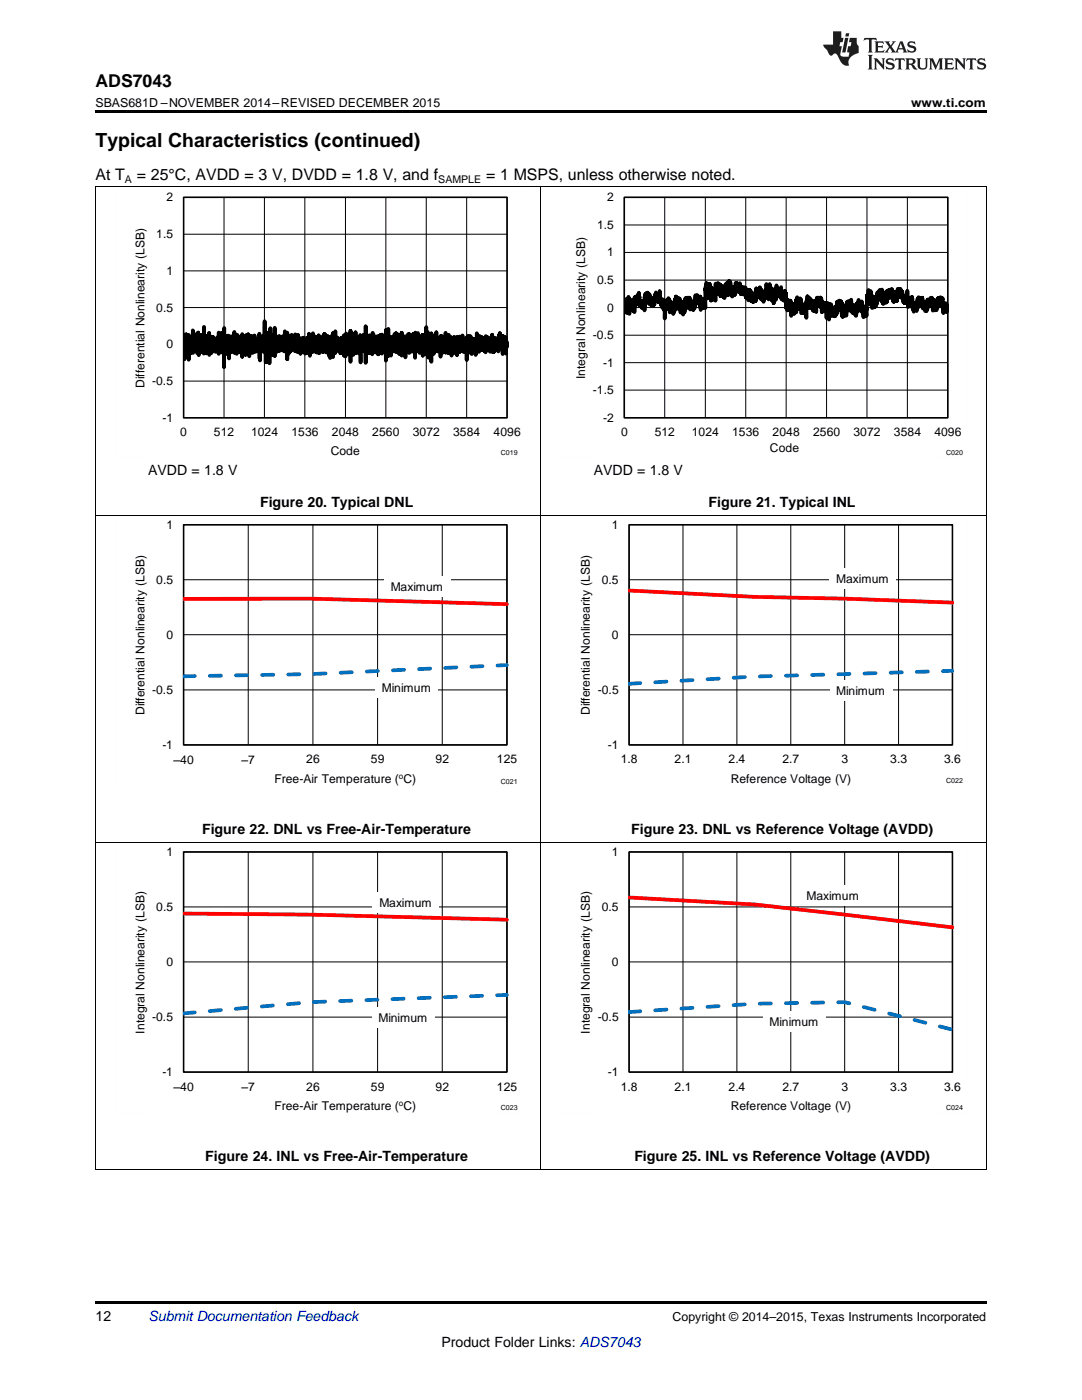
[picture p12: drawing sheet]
<svg xmlns="http://www.w3.org/2000/svg" width="216mm" height="279mm" viewBox="0 0 216 279" stroke-linecap="round" stroke-linejoin="round" font-family="sans-serif">
<path d="M19 233.5h.2zM196.7 233.5h.1zM19 259.7h177.8v.5h-177.8z" fill="#000"/>
<path d="M19.1 168.2v65.3M36.6 170h64.6v44h-64.6zM49.5 170v44M62.4 170v44M75.3 170v44M88.2 170v44M107.9 168.2v65.3M196.8 168.2v65.3M36.6 192h64.6M36.6 181h64.6M36.6 203h64.6M19 233.5h177.8" fill="none" stroke="#000" stroke-width=".2"/>
<path d="M36.6 170h64.6v44h-64.6z" fill="none" stroke="#000" stroke-width=".31"/>
<path d="M36.6 182.3l25.4 .2 39.2 1" fill="none" stroke="#f00" stroke-width=".75"/>
<path d="M36.6 202.2l25.4-2.2 39.2-1.4" fill="none" stroke="#0070c0" stroke-width=".75" stroke-dasharray="2.2 3"/>
<path d="M22.9 168.9v53.2M35.3 169h68.8M104.1 169v46.1M22.9 222.1h6.3M97.8 222.1h6.3" fill="none" stroke="#fefefe" stroke-width=".2" stroke-dasharray=".4 .1" stroke-linecap="butt"/>
<g fill="#fff">
<path d="M74.4 178.1h13.2v4.1h-13.2z" fill-rule="evenodd"/>
<path d="M74.3 201h12.4v4.1h-12.4z" fill-rule="evenodd"/>
</g>
<path d="M125.5 170h64.6v44h-64.6zM136.3 170v44M147 170v44M157.8 170v44M168.5 170v44M179.3 170v44M125.5 192h64.6M125.5 181h64.6M125.5 203h64.6" fill="none" stroke="#000" stroke-width=".2"/>
<path d="M125.5 170h64.6v44h-64.6z" fill="none" stroke="#000" stroke-width=".31"/>
<path d="M125.5 179.1l25.1 1.4 39.5 4.6" fill="none" stroke="#f00" stroke-width=".75"/>
<path d="M125.5 202l25.1-1.7 17.9-.3 21.6 5.5" fill="none" stroke="#0070c0" stroke-width=".75" stroke-dasharray="2.2 3"/>
<path d="M111.8 168.9v53.2M124.2 169h68.8M193 169v46.1M111.8 222.1h6.3M186.7 222.1h6.3" fill="none" stroke="#fefefe" stroke-width=".2" stroke-dasharray=".4 .1" stroke-linecap="butt"/>
<g fill="#fff">
<path d="M159.7 176.7h13.1v4.1h-13.1z" fill-rule="evenodd"/>
<path d="M152.3 201.7h12.5v4.1h-12.5z" fill-rule="evenodd"/>
</g>
<path d="M19.1 102.9v65.3M36.6 104.7h64.6v44h-64.6zM36.6 115.7h64.6M49.5 104.7v44M62.4 104.7v44M75.3 104.7v44M88.2 104.7v44M107.9 102.9v65.3M196.8 102.9v65.3M36.6 137.7h64.6M36.6 126.7h64.6M19 168.2h177.8" fill="none" stroke="#000" stroke-width=".2"/>
<path d="M36.6 104.7h64.6v44h-64.6z" fill="none" stroke="#000" stroke-width=".31"/>
<path d="M36.6 119.5h25.4l39.2 1.1" fill="none" stroke="#f00" stroke-width=".75"/>
<path d="M36.6 135l25.4-.5 39.2-1.8" fill="none" stroke="#0070c0" stroke-width=".75" stroke-dasharray="2.2 3"/>
<path d="M22.9 103.6v53.2M35.3 103.7h68.8M104.1 103.7v46.1M22.9 156.8h6.3M97.8 156.8h6.3" fill="none" stroke="#fefefe" stroke-width=".2" stroke-dasharray=".4 .1" stroke-linecap="butt"/>
<g fill="#fff">
<path d="M76.7 114.9h13.2v4.1h-13.2z" fill-rule="evenodd"/>
<path d="M75 135.2h12.4v4.1h-12.4z" fill-rule="evenodd"/>
</g>
<path d="M125.5 104.7h64.6v44h-64.6zM125.5 115.7h64.6M136.3 104.7v44M147 104.7v44M157.8 104.7v44M168.5 104.7v44M179.3 104.7v44M125.5 137.7h64.6M125.5 126.7h64.6" fill="none" stroke="#000" stroke-width=".2"/>
<path d="M125.5 104.7h64.6v44h-64.6z" fill="none" stroke="#000" stroke-width=".31"/>
<path d="M125.5 117.9l25.1 1.2 17.9 .4 21.6 .8" fill="none" stroke="#f00" stroke-width=".75"/>
<path d="M125.5 136.5l25.1-1.5 39.5-1.1" fill="none" stroke="#0070c0" stroke-width=".75" stroke-dasharray="2.2 3"/>
<path d="M111.8 103.6v53.2M124.2 103.7h68.8M193 103.7v46.1M111.8 156.8h6.3M186.7 156.8h6.3" fill="none" stroke="#fefefe" stroke-width=".2" stroke-dasharray=".4 .1" stroke-linecap="butt"/>
<g fill="#fff">
<path d="M165.6 113.4h13.2v4h-13.2z" fill-rule="evenodd"/>
<path d="M165.6 135.7h12.5v4.1h-12.5z" fill-rule="evenodd"/>
</g>
<g fill="none" stroke="#000" stroke-width=".2">
<path d="M19 37.2h177.8M19.1 37.3v65.6M36.6 39.4h64.6v44h-64.6zM44.7 39.4v44M52.8 39.4v44M60.8 39.4v44M68.9 39.4v44M77 39.4v44M85.1 39.4v44M93.1 39.4v44M107.9 37.3v65.6M124.6 39.4h64.5v44h-64.5z"/>
<path d="M132.6 39.4v44M140.7 39.4v44M148.8 39.4v44M156.9 39.4v44M164.9 39.4v44M173 39.4v44M181.1 39.4v44M196.8 37.3v65.6M36.6 54.1h64.6M36.6 46.7h64.6M124.6 55.9h64.5M124.6 50.4h64.5"/>
<path d="M124.6 44.9h64.5M36.6 76.1h64.6M36.6 68.7h64.6M36.6 61.4h64.6M124.6 61.4h64.5M124.6 77.9h64.5M124.6 72.4h64.5M124.6 66.9h64.5M19 102.9h177.8"/>
</g>
<path d="M36.6 39.4h64.6v44h-64.6zM124.6 39.4h64.5v44h-64.5z" fill="none" stroke="#000" stroke-width=".31"/>
<path d="M36.6 68.7l.1-.6v1.5l.1-2.1v4.2v-4.9l.1 4v-3.8v3l.1-2.7v1.9l.1-1.4 .1 3.5v-4.6l.1 4.1v-2.4v1.1v-1.7l.1 2.5 .1-2.7v1.8v-2.5v3.5l.1-2.9v4.3l.1-4.9v2v-1.2l.2 2.3v-2.7v2.3l.1-2.1v1.3v-.9v2.6v-2.9v2.3l.1-2.4 .1 2.8 .1-2.9v2.9v-2.7l.1 2.4 .1-2.5v2.7v-4.3v4.5v-3.1v2.5l.1-1.7 .1 1.8v-3.4v2.8l.1-1.1v1.2v-1.2l.1 1.2v-1.7v2.1l.1-2.4v2v-1.5v1.6v-1.3l.2 1.5v-2.3l.1 3 .1-2.1v.8l.1-.6v.7v-.7v-2.1v3.7l.1-2.3 .1 3.1v-2.7v1.2l.1-1.3v2v-2.2l.1 1.7 .1-2 .1 2.7v-3.4v2.3v.3v-1.6l.1 1.9 .1-2.1v2.1v-1.8l.1 1.6v-1.9v2.5l.1-2.9v2.3l.1-2 .1 3v-5.4l.1 4.9v-2.8l.1 2.4 .1-2.1v2.4l.1-2.7 .1 3.2 .1-3.5v2.8l.1-2.7v3.1l.1-2.7v2.3v-2.6l.2 2.9v-3.7l.1 4.4v-3.8v3v-2.8l.1 2v-2.1l.2 2.4 .1-1.8v2.7v-2.8v1.4v.3l.1-1.4 .1 1.4v-1.2l.1 1.7v-2.6l.1 2.2 .1-1.8 .1 2.2v-1.9l.1 1.5v-1.6v2.3l.1-2.5v2.6l.1-2.6v2.4v-1.9v1.3l.1-1.5v1.6l.1-1.9v2.2l.1-2.5 .2 2.9v-3v3.4v-4.2l.1 4 .1-2.5v1.8l.1-1.9 .1 2v-2.1l.1 1.8v-2v2.3l.1-3.3v3.6v-2.2l.2 2.3v-3.2l.1 3.4v-3.7l.1 2.7 .1-1.3v.6v4.6v-7.8l.1 4.2 .1-2.3 .1 2.6v-2.9l.1 2.9v-2.8l.1 2.9 .1-2.2v2v-1.7l.1 2.5v-3.1l.1 3.1v-3.7l.1 3.2v-2.8l.1 1.9v-1.3v3.5l.1-4.3v2.7l.1-2.5v1.9v-.9v1.3v-2.3v1.8l.1-.1v.4v-1.6l.1 1.9v-2.7v3.2v-2.9v2.2l.1-1.3v1.8v-2.2l.2 2.2v-2.9l.1 2.9v-2.2l.1 1.8v-2l.1 1.9 .1-3.4v4.2l.1-3.7v2.8v-1.7l.1 2.6v-3.6v2.3l.1-1.2 .1 1.5v-1.8v3l.1-3.8v3.4l.1-2.3 .1 1.5v-1.7v2.1l.2-1.9v2.4l.1-2.4 .1 2.4v-3.1l.1 2.9 .1-2.3v2.4v-2.1l.1 1.1 .1-1.3v1.4v-2.6v4.5l.1-4.1v2.3v-1.6l.2 1.9v-1.8v2.1l.2-2.8 .1 2.8v-2.8l.1 3.6v-3.6v1.9v-1.5l.2 1.8v-2.5v3v-2.6l.1 3.1v-3.3l.1 2.5v-1.6v1.4v-1.4l.1 1v-2.3v4l.2-3.5v3.9l.2-4.1v3.5l.1-2.7 .1 1.7v-2.1l.1 2.6v-3l.2 3.4v-2.5v1.9v-1.6l.1-.1v.6v-.7v1.5l.1-1.4v1.9v-2.6v2.8l.1-2.2v1.3l.1-1.3v1v-2.1v3.1l.1-2.3 .1 2.5v-2.5l.1 1.6v-1.5v1.7l.1-1.7v2.2v-1.7l.1 1.6v-1.4v.5v-.8v1.2l.1-1.4v1.4l.1-1.5 .1 2.2 .1-2.6v2l.1-2.9v5l.1-4.5v4.8v-4.4l.1 2.4v-2.4v1.9l.1-1.5v2.3l.2-2.6v2.5v-2.2l.1 1.7 .1-1.9v2l.1-1.6v1v-2.1l.2 3.1v-6l.1 6.3 .1-3.6v5.5v-6l.1 3.4 .1-2.2v2.1l.1-2.3v4.9v-5.7l.1 3.9v-3.2l.2 2.9v-3.7v3.8v-2.3l.1 1.3 .1-1.1v4.4v-5.7l.1 3.7v-3.3v3.1v-1.7v1.2v-4.3l.1 5.4 .1-4.1v2.4l.1 .5v-1.8l.1 3v-4l.1 3.2v-2.2v1.1v-1.3l.2 2.1v-2.2l.1 2.3v-3l.1 4.1v-5.6l.1 5.6v-3.3v2.9l.1-3 .1 1.8v-1.3v1.3l.1-.9v1.7v-3l.1 2.7 .1-2.3 .1 1.9v-1.9l.1 1.7 .1-1.4v2.2v-3v2.6l.1-1.1v1.3v-2.7l.1 2.6 .1-2.6v2.4l.1-1.8 .1 1.9v-2.3l.1 2.5v-1.7v1.5l.1-2v2.2v-2.1l.1 1.9v-1.2v-.2l.1 1v-1v1.1v-1.1v1.6v-2.9l.1 3.1 .1-4v3.4l.1-2.2v2.8l.1-3.2 .1 3.3 .1-3.2v3.3l.1-2.5v3.9v-5.3l.1 3.6v-2.4v2.1l.1-1.7v2.7l.1-3.6 .1 2.9v-2.9v2.7l.1-2.3v2.8v-2.6v2.5v-2.3l.1 2.2v-2.8v2.8l.1-2.5v2.5v-2.9v2.2l.1-.8v1v-2l.1 2.2v-3v3l.1-1.9 .1 1.8v-2.2v2l.1-1.2v.6l.1-.5v.9v-1l.1 1.2v-2.2v2.2l.1-1.3v1.2v-2.1l.1 2.8v-3.4l.1 3v-2.1v1.6l.1-.9v1.2l.1-1.6 .1 2.3v-3l.1 2.9v-2l.1 2v-3.3l.1 2.8v-1.5v-.2l.1 1.6 .1-1.4 .1 1.5v-1.7v2v-2.3v.3v2.7v-3l.2 2.1 .1-2.1v2.6v-2.3l.1 1.9v-1.9l.1 2.2 .1-2.6v2.6v-2.7l.1 2.4 .1-1.8v.8v-.4v1.6l.1-2.1 .1 2.7v-2.5v1.8l.1-2.2v2l.1-2.2v2.3l.1-2.2 .1 2.9 .1-3v1.7v-.8l.1 .9v-1.2v1.3l.1-1.5 .1 1.5v-2.8v3.3v-1.6v1.3l.1-1.5v2.9l.1-3.3 .1 2.1v-2.1l.1 2v-2l.1 1.5v-1.4l.1 2.4 .1-3.7v3.6v-2.1l.1 2v-2.1l.1 1.6v-1.8v1.7l.1-1.6v1.6l.1-.4v-1.5v2.3v-2.4v2.8v-3l.2 2.7 .1-2.5 .1 3 .1-3.1 .1 3v-3v2.4l.1-1.6 .1 2.1v-3.3v3.6l.1-2.9v2.8v-2.7l.1 2.4v-2.4l.1 2v-2.3v2.1v-.9l.1 1.1 .1-1.9v2.3l.1-2v1.3v-1.3l.1 1.3 .1-1.5v2.3v-3.1l.1 2.3 .1-1.7v1.8v-1.9l.1 2.1v-3.1v3.1l.2-2.2v2.7l.1-3.3v3.3l.1-2.6v2.8l.1-2.5 .1 2v-2.2l.1 2v-2.6l.1 3v-2.8l.1 2.8v-2.6v3.5l.1-2.6v.5v-1l.1 1.2 .1-1.2v3.6v-3.6l.1 1.3v-1.5v3v-3.4l.1 2.8v-2.9v2.5l.1-2v2.5l.1-3.3 .1 4.4v-4.8v3.4l.1-2 .1 2v-3.1l.1 3.5v-2.6v1.5v-1.4l.1 1.7v-1.8l.1 2.8v-4.4v3.3v-2.1l.1 2.5v-2.6v2.9v-2.2l.2 1.4v-2v2.2l.1-1.3 .1 1.4v-1.9v1.7l.1-1.9 .2 2.5v-2.2l.1 1.6v-1.8v1.7l.1-1.2v2.4l.1-2.8v2.2l.1-2.5v2.3l.1-2.3 .1 2.7v-2.8l.1 2.9 .1-2.2v1.8l.1-1.8v2v-3.1l.1 4.1 .1-3v1.5l.1-1.2v2.9l.2-4.7v3.7v-2.8l.1 3.1v-3v2.2v-1.9l.1 1.8 .1-1.8v2.8v-3l.1 2.4v-2.3l.1 2.2v-2.4l.1 2.1 .1-1.5 .1 .9v-1.8v5v-6.2l.1 4.8v-3.1l.1 2.1v-2.2v2l.1-1.9v1.7v-1.1v1.2v-1.2l.1 1.5v-2.5l.1 3.2 .1-3.8v4.1l.1-3.9 .1 2.9v-2.9v3.4l.1-2.7v1.7l.1-1.2v1.2v-3l.1 4.2v-3.4v3.2v-2.8l.1 2.1v-2.4l.1 2.9v-2.4l.1 2.2v-2.7l.1 3.2 .1-2.6 .1 1.6v-1.1v1v-2l.2 3.3 .1-3.7 .1 5.4v-4.2v.6v-.7l.1 1.8v-2.2v2l.1-1.8v2.2v-1.9l.1 1.3v-1.7v1.9v-1.9l.2 2.4v-3.2v2.7l.1-2.4 .1 2.8v-2.2l.1 1.9 .1-1.5v1.1v-1.8v2.4v-2.3l.1 4.8v-7.3v3.9v-1.4l.1 2.3v-2.3l.1 2.7v-2.7l.1 2.1 .1-2.6v3.1v-3.1l.1 3.4v-3.5l.1 3.1 .1-1.9v2.2l.1-3.5v2.6v-2.3v2v-.7v.9v-1.1l.2 2.1v-3.1l.1 2.9v-2.6l.1 2.4v-2.2l.1 2.9 .1-4.3v3.3l.1-1.8v2.4l.1-3.4v3.2l.1-2.9v2.3l.1-1.6v2.1l.1-2.2v2.5v-3.1l.1 2.4 .1-2.1 .1 2v-1.8v2.1l.1-2.7 .1 2.8 .1-2.4v3.2v-2.9l.1 2.1v-1.8v1.4l.1-1.8 .1 2.1v-2.2l.1 2.5v-3.2l.1 3.6 .1-3.3v2.1l.1-1.6v2.9v-3.8v2.6l.1-1.2v1.5v-1.9l.1 1.9v-1.4l.1 1.2 .1-1.7v1.2v-.8l.2 1v-1.3v1.8v-1.7l.1 1.9v-1.6l.1 3.7v-6.1v3.3v-1.7l.1 2.3 .1-2.7 .1 2.6v-1.4v2.1l.1-2.3v1.5l.1-1.3v2.7v-5.4l.1 4 .1-1.8 .1 1.9 .1-1.8v1.9l.1-2.5v3.7v-3.4v1.8v-1.3l.1 1.3v-1.2l.2 1.2 .1-1.6v2.2v-2.8v2.9l.1-2.8 .1 2.4v-2.3l.1 2.5v-3.3l.1 3.4 .1-2.7 .1 3v-3.8l.1 3.6v-3.1v2.6l.1 .1 .1-2v2.4v-3.4l.1 3.5 .1-3.4v3.6l.1-2.9 .1 3.1v-3.3l.1 3.4v-3.1v2.4l.1-2 .1 2.5 .1-2.7 .1 3.2v-4.6v4.1v-3.5l.1 3.7 .1-3.2v2.6l.1-3.1v3.1l.1-2.4 .2 1.6v-1.3l.1 1.3v-.9v2.9l.1-4.2 .1 3.2v-3.1l.1 2.9v-2.5l.1 2.3 .1-2.9v2.9l.1-3.2v3.2l.1-3v3.5v-3.7v3.2l.2-2.6v2.9v-3.3v3l.1-2.6 .1 2.9v-2.3v1.9l.1-1.8 .1 1.8 .1-2.2v2v-2.2l.2 2.7v-3.5v3.6v-2.4v1.7l.1-1.4v1.6v-2.4l.1 2.1 .1-1.8v1.8v-1.5v3.5l.1-5v3.7l.1-2.5v1.7v-1.9l.1 2.3v-1.5l.1 1.5v-1.8l.1 1.4v-2v2.3l.1-3.1v3.6l.1-2.6v1.8l.1-1.6v2.5v-2.2l.1 2.4v-2.4l.1 1.3 .1-1.7v2.4l.1-2.8 .1 2.6 .1-1.9v1.3v-.1v-1.4v2.1l.1-2.9 .1 4.1v-4.1v3.5v-2.6l.1 2.4 .1-2.5 .1 2.5v-3.3l.1 2.9 .1-1.7v1.7l.1-.1 .1-4.4v5.4v-3.1l.1 2.3 .2-3.6v4.9l.1-4v4.2l.1-4.5 .1 2.6v-1.8v1.8l.1-2.1v3.5l.1-3v1.4l.1-1.3v1.1v-.8l.1 3.9v-5.7v3.9v-3.7l.1 3.9 .1-2.7v2.8l.1-3.1v2.3l.1-2.1v1.9v-2.3v3.2l.1-3.2 .1 2.7v-2.2l.1 1.8v-1.5l.1 1.3 .1-1.3v.3v-.2v1.4l.1-3.4 .1 3.8v-2.1v1.2v-1.5l.1 1.7 .1-1.7v2.3l.1-2.4v2.4v-2.4l.1 2.6v-2.6v2.3l.1-2v1.8l.1-2.4 .1 1.8v-1.4v3.5v-4.1v2.5l.1-2.1 .1 3v-3.5l.1 2.8v-2.6v2.6l.1-1.6v2.2v-2.8v1.2l.1-1v1.6l.1-1.8 .1 2.3v-2.3l.1 2.3 .1-2.3v2.1l.1-3.3v4l.1-3.5v3.3l.1-2.5 .1 2v-2.1v1.9l.1-1.9 .1 2.4v-2.9v3.4l.1-3.7 .1 3.6v-2.8v2.3l.1-2.5 .1 2.2v-1.7v2.2l.1-2.9 .2 3.8v-2.7l.1 1.5 .1-2.1 .1 2.4v-2.7v2.9l.2-2.7v2.8v-3.2l.1 2.7v-2l.1 2.2v-2.4l.1 1.3v-.8v.8l.1-1.1v2.6v-2.7l.1-.4v2.1l.1-2.3v3.6v-3.4v2.5v-2.3l.1 2 .2-1.5v1.9v-2l.1 1.6v-2.3v2.3l.1-2v2.6l.1-3v2.3v-1.6l.1 1.7v-1.8v1.3l.1-.8 .1 1.7v-1.8l.1 1.5 .1-2.8v2.5v-.9l.1 .9v-1.8v2.5l.1-2.5v2.7v-2.3l.1 .7v-.9l.1 1.8v-1.2v-.4v1.5l.2-1.5v1.5v-1.2l.1 1.2v-1.9l.1 2v-2v4.2v-3l.1-.8v1.7v-1.9l.1 2.8v-3.6l.1 2.9v-2.1v1.9l.1-1.7 .1 1.8v-2.5v2.5l.1-1.8v.3v2.1l.1-3.4v3v-2.1v1.3l.1-.9v1.4l.1-2.5v2v-.5v.8v-1.7l.1 2.9 .2-3.1v1.6v-1.1l.1 1.7v-2.1l.2 2.4v-2.5l.1 2.3v-2.2l.2 1.7v-1.5v2.9l.1-3.2v1.8l.1-1.9v1.9v-2.9l.1 3.3v-1.9l.1 1.9v-1.7v1.4v-1.7l.1 2v-2v2.2v-2.4l.2 2.6 .1-3.2v2v.1v-1v1l.1-1.5 .1 2.1v-2.1l.1 1.6 .1-1.3v1.9v-2.6l.1 2.6v-2.3v1.9l.1-1.6v1.7l.1-1.5v1.5l.1-1.6 .1 1.7v-1.8l.1 2.3v-2.6l.1 2.5v-2.4l.1 2.7v-3.2l.1 2.6 .1-2.5 .1 2.5v-2.1v2.1l.1-1.9v1.7v-1.3l.1 1.7 .1-2.6v2.2l.1-1.3v1.5l.1-1.9v1.2l.1-.9v2.1v-2.3l.1 1.7v-1.8l.1 2.1 .1-2.1 .1 2.4v-3.4v2.1v-.2v.5l.1-1.7 .1 2.6 .1-2.4v2.6l.1-2.5v2.3l.1-2.7 .1 2.2v-1.8l.1 1.6v-1.7l.1 1.7 .2-1.6v1.8l.1-2v2.2v-2.3v2.4l.1-2.3v2.5v-2.2v1.4l.1-1.2 .1 1.3v-2.6v2.9v-1.9l.1 1.7v-1.4v1v-2.6v2.9l.1 .3v-1.4l.1 .6v-.7v.9l.1-.9v1.1l.1-1.1 .1 1.5v-2.4l.1 3.4v-3.7l.1 3.3v-2.3l.1 1.5v-1.7l.1 2.3v-2.6l.1 1.7v-2v2.7l.1-1.9 .1 1.7v-2.3v3.2l.2-2.5v1.3v-.7M124.6 61.4v-.5l.1 .7v-1.8v2.2l.1-1.8v2.1l.1-2.5 .1 1.1 .1-.9v2.5l.1-2.9 .1 1.7 .1-2.1v1.3l.1-.9 .1 .4v2.6l.1-2.2 .1 1.2v-1.1v1.2l.1-1.6 .1 1.4v-1.5l.1 1.8 .1-1.9v2.1v-.9l.1 .1v-.2l.1 1v-1.1v1.1v-2l.1 1.3v-1l.1 2v-3l.1 .8 .1-.8 .1 1.5v-1.4l.1 .8v-1l.1 1.3 .1-1.6v1.3l.1-.5 .1 .8 .1-2 .1 2.6 .1-1v1l.1-1.1 .1 1.2 .1-1.1v1.3v-1.3l.2 1.1v-1.1l.1 1.5 .1-1.5 .2 1.2v-.8v.3v-.3v1.4l.1-3.2v1.3l.1-1.1v1l.1-.9v.8l.1-.4v-.9v1.5v-1.1v.6l.1-.5v1.4l.1-2 .1 1.5v-1.4l.1 1.3 .1-1.2 .1 1.9 .1-1.7v2v-1.3v1.3l.1-1.1 .1 1.1v-1.3l.1 1v-.8v.7l.1-.8v1.3l.2-1.3 .1 1.4v-1.1v1v-1.1l.2 .9 .1-1.9 .1 1 .1-1.4v1.3l.1-1.1v1.2v-.9v.9l.1-.7 .1 .9v-1l.2 1.3v-1.4l.1 1.4 .1-1.6v1.5v-2.1l.1 2.2v-.6l.1 .8 .1-.7v1l.1-.9v1.3l.1-1.1v1.2v-1.6l.1 1.5v-1.2l.1 1.3 .1-1.4v1.9l.1-1.9v1l.1-.9v3.6l.1-3.3 .1 1.5v-1.7l.1 1.4 .1-1.5v1.6l.1-1.7 .1 1.3v-1.2v.9l.1-.7v1.5l.1-2.2v2.2l.1-2 .1 1.8v-1.5v2.3l.1-1.1v.3v-.5l.1 .6v-.6v.9v-.9l.1 .9v-1v1.3l.1-1.9v1.7l.1-1.5 .1 1.7v-1.3l.1 1v-.4v1.1l.2-1.9 .1 1.3 .1-1v.9v-1.8v-.4v1.3v-1.4l.1 1.6 .1-2v2.3l.1-1.7 .1 1.4v-1.8l.1 1.9 .1-1.7v2l.2-2.1v.9l.1-.8 .1 1.9 .1-.8v1.7l.1-1.9v1.1l.1-1 .1 1.5v-.9l.1 .7 .1-1.7v2.6l.1-2.1 .1 1.7 .2-1.5v.9l.1-2.3v1.4v-1.4v.8l.1-.6v1.5l.1-1.6 .1 1.4v-1.6l.1 2.1 .2-1.6 .1 1v-1.5v1.5v-1.3l.1 1.2v-1.3l.1 2.3 .1-2v1.4l.1-.3v.5v-1.2v1.3l.1-1 .1 1.2 .1-1.4v.9l.1-.9v1.6l.2-1.6 .1 1.2 .2-2.6v1.3v-.4v.5l.1-1.1v1.3v-1.5l.1 1.1 .1-1.1v1l.1-1.1 .1 1.7v-1.1l.1 .9v-1l.1 1.1 .1-1.2v1.5l.1-1.6 .1 2.3v-2.1v2.5l.1-1.7v1.2l.1-1.5v1.3l.1-1.2 .1 1.2v-1.3l.1 1.6 .1-1.9 .1 1.7 .1-1.5 .1 1.7v-3.8l.1-.2v.5v-.9v1.4l.2-2v2.7v-1.8v.9l.1-1 .1 .7v-1.1v2.6v-1.6l.1 .3 .1-.6v1.3v-1.7l.1 1.2v-1.8v1.4l.1-.9 .1 .6v-1v2.9l.1-1.7 .1 2.1 .1-2.6v1.7v-1l.1 1.2v-1.4v1.4l.1-1.1v1.6l.1-1.6v1.3l.2-1.7v.9l.1-.9v1.3v-1.4l.2 2.3v-3.4v1.7v-1.4v1.4l.2-1.5 .2 1.8v-2.1l.1 1.5v-.7l.1 .7v-.8v.8v-.8l.1 .7v-.6v.9l.1-.9v1.1l.1-1.6 .1 2.3v-1.1v1l.1-1.1v.6l.1-.3v-1.1l.1 1.6v-1.1l.1 1v-1v1.2l.1-.4v.6v-.9l.1 1.2v-1.2l.2 1.4v-2v1l.1 .2v-.6l.1 .6v-1.9l.1 1.3v-1.4l.1 .6v-.7v1.1v-.8l.1 .8 .1-1.2 .1 2.4v-1.7v-.2v.6v-.6l.1 1 .1-1.9v1.4v.2v-1.2l.1 1.1 .1-1.4v1.5v-1.3l.1 2v-1.1l.2 1.5v-1.1v1v-.8l.1 .3v1l.1-1.9 .1 1.7v-1.8l.1 1.1 .1-.4 .1 .9 .2-2.3v1.9l.1-1.9 .1 1v-1l.1 .9 .1-.8v1.2v-1.1l.1 .7v-.6l.1 1.4v-1.4l.1 1.1 .1-1.4 .2 2.2 .1-1.5v1.4l.1-1.1 .1 1.1v-1.3v1.1l.1-.7v.9l.1-1.2v1.3l.2-1v1l.1-1.3 .1 1.5 .1-1.4v1.9l.1-1 .1 .6v-1l.1 .8 .1-.8 .1 1.9 .2-2.1 .1 1.8v-1.6l.1 .9 .1-.9v1.9v-.7l.1 .8v-.8l.1 1v-1.2v1l.1-.9 .1 .7v-.9l.1 1.3v-1.3v1.4l.1-1.7v1.5l.1-.9 .1 .8v-.7v.5v-.9l.1 .6v-.8l.1 1.4 .1-2.5 .1 1.4v-1.3l.1 1.3 .1-1v.7v-1l.1 1.4v-1.1l.1 1v-.9l.1 .6v-.5v1.2l.2-2.1v1.3v-.9v1.1v-1.1l.2 2.1 .1-1.5v1.1l.1-.3v.4v-.4v.5l.1-1.1 .1 1.1v-.6v.2l.1-.1v1.1v-1.2l.1 .7 .1-1.3 .1 1.2v-1.6v1.3l.1-.6v.4v-1.4v1.4l.1-2.4 .1 1.9 .1-1.3v1.7l.1-1.1 .1 1v-1.2l.1 2.1 .2-3.1v1.7l.1-.7 .1 1v-1.3l.2 2.6v-2.4l.1 1.8v-1.1l.1 1.3v-1.4l.1 1.5 .1-1.1v1.9v-1.7l.1 1v-.7v.9l.1-1.8v1.2v-1.1l.1 1.2 .1-1v1.3l.1-2.8 .1 1.7v-1l.1 .9 .1-1 .1 1.5v-1.2l.1 .7 .1-.9v1.2l.1-1.1v1.1l.3-1.6v2.3v-1.3l.1 1.4 .1-1v1.1l.1-1.3 .1 1.2v-1.5l.1 1.8 .1-1.1 .1 1.1v-1.9v1.7l.1-1.1v.6l.1-.7 .1 2.9 .1-1.4v1.3v-1.6l.1 2.1 .1-1.9 .1 1.1v-1.2l.1 1.9v-1.7l.1 1.6 .2-1.7v1v-.5l.1 .7v-1.1l.1 2.9v-2.6l.1 1.5 .1-1.1 .1 1.5 .1-1.6 .1 1.6v-1.5v1.8l.1-1.5v1.4v-1.3l.1 .8v-1.1l.1 1.3v-1.4v1.2v-.8v.9v-.8l.2 1v-2.6l.1 1.4 .1-1.8v2l.1-1.5 .1 1.3v-1.3l.1 1.9 .1-1.7 .1 1.2v-1.7l.2 1.7v-1.4l.1 2.7 .1-2 .1 1.5 .1-1.1v1v-.7l.1 .8v-.8l.1 .7v-.4v1v-1.3l.1 1 .1-1.4v1.5l.1-1.4 .1 .9 .1-1.2v2.8v-2.7v.2l.1-1v.9v-.7l.1 .4v-1.4l.1 2.2 .1-2 .1 2.1 .1-2v1.1l.1-.8v1.5l.1-1.5 .1 .6v-.4l.1 1.5 .1-1v1.2l.1-1.5v1.5l.1-1.2 .1 1.6v-1.7l.2 1.8v-2l.1 2 .1-1.6 .2 1.7 .1-2.8 .1 1.1 .1-.9 .1 1.2v-1.3v.7v-.8l.1 1v-.9v1.5l.1-1.2 .1 1.4 .1-1.8 .1 1.4v-1.3l.1 1v-.9l.1 2.7 .1-2v1.8l.1-1.8 .2 1.7 .2-1.4v-.1v.2l.1-.2v.7l.1-.7v.7v-.8l.1 3.1v-2.1l.1 .7v-1.3l.1 1.6 .1-1.9 .1 1.8v-.8l.1 .8v-.3v1.8l.1-2.4v-.3v.7l.1-1 .1 1 .1-1.1 .1 1.3v-1.1v2.2v-1.5l.1 .8v-.5v.6l.1-.3 .1 .7 .1-1.3v1.4l.2-1.4v1.5l.1-1.6 .1 1.5v-1.8v1.4l.1-1.4 .1 1.5 .2-2.5v1.4l.1-1.3 .1 1.5v-1.5l.1 1.3 .1-1.6 .1 1.9 .1-1.7v1.4l.1-1.5v1l.1-.7 .1 2.2v-1.1l.1 1.7v-1.7v1.7l.1-2.4 .1 1.4v-1.1v1.5l.1-1.3v1.8l.1-1.2v.3v-.6l.1 .9v-.9l.1 .7 .1-1.3 .1 2 .2-2.8v1.6l.1-1.3 .1 1.3 .1-1.7v1.8v-1.5v1.2l.1-1.4 .1 1.8v-1.5l.1 .9v-1v1.2l.1-1.4v1.4v-1.8l.3 2.6v-.9v.8v-.4l.1 .6 .1-1.1v.8l.1-.9v1.1v-1.5l.2 1.9 .2-1.8v2v-1.7v1.5l.2-2.3 .1 1.2 .1-1.3v1.2l.1-1.1v1v-1.7l.1 2.1v-1l.1 .7v-.8v1.1l.2-1.6v1.3v-.8l.1 .8 .1-.9v1.3v-1.8l.1 2.1v-.7l.2 .9v-.8v.9v-1.6v1.6l.1-1.1v1.8v-1.7l.1 1.4v-1.4l.1 1.4 .1-1.1v1.2v-1.3l.1-.3 .1 1 .1-1.1v1.6l.1-4v1.3v-1.4v1.5l.1-1.4v.9l.1-.8 .1 .7v-1.9v2.7l.2-1.9v2.1v-1.7l.1 .5v-.6v.7l.1-1.6 .1 2.1 .2-1.3v2.6l.1-2.3 .2 2.2v-1.5l.1 .9v-1v1.2l.1-1.8v2.1v-1.4l.1 1.3 .1-1.1v.9l.3-1.5v1.1l.1-2.2v1.1l.1-1.2 .1 1.2v-1.4l.1 1.4 .1-1.1v1.1l.1-1.7 .1 1.8 .1-1.4v1.8l.2-2.2v2.4l.1-1.4v1.8l.1-1.2 .1 1.2v-1.2l.1 1.1 .1-1.8v1.7l.2-1.2v1.1v-1.5l.1 1.6v-2.2l.1 2.1v-1.4l.1-.2v1.2l.2-1.9 .1 1.5 .1-1.7v1.4l.1-1.4v1.4l.1-1.1v1.2l.1-1.4 .1 1.6 .1-1.8v1.3l.1-1.3 .2 2.4 .1-1.4v1.5l.1-1.3v1.2l.1-1.8 .1 1.6v-1.1l.1 1.1v-.9l.1 1.1 .2-1.4v1.4l.1-2.4v1.6l.2-1.6v1.1l.1-.9v1.1l.2-1.2v1l.1-1.1v1.7v-1.6l.1 1.3v-.9l.1 .7v-.7v.5l.1-.5 .2 2.1v-1.4l.1 1.1 .1-1v1v-.9v1.1l.1-.9v1.2l.1-1.5 .1 1.2 .2-.9v1.2l.2-2.4 .1 3.2 .1-1.9v1.4l.1-1 .1 1.2v-1.1v.9l.2-.9v1.3v-1.4v1.1l.1-.8v.7l.1-.3v-1.1v1.2l.1-1.3 .1 1.9v-.2l.1 .7v-.9l.1 1.4 .2-1.8v1l.1-.9 .1 1.4v-.8v.3l.1-.8v.9l.1-1v1.6v-1v.1l.1-.7v.8v-.9l.1 1.1v-1.7v.2v-.4l.1 1 .1-1.3 .1 1.5 .1-1.4v1.1l.1-.9v1.3v-1.3l.1 .9 .1-1v1.1l.2-1.2v1.2v-1.1l.1 2.1 .1-1.4v1.1l.1-.8 .1 1.1 .1-1.3 .1 1.8 .1-1.6 .2 1.6v-1.2v.7l.1-.5v.6l.1-1.9v1l.1-1v1.1l.1-.8v.9l.1-1.3 .2 1.3 .1-1.5 .1 1.3v-.9v.7l.1-1.2v.9l.1-.8 .1 .9v-.7v2.3v-1.4l.2 .5v-.9l.1 1.5v-1.8l.2 2 .1-1.5v1.5l.1-1 .1 1v-.8v.3v-.6l.1 .7 .1-.9v.8l.1-1.9v1.4v-1l.2 1.2 .1-1.1v.9v-1.5l.2 1.5v-1.6l.1 1.6v-.5v.2l.1-.7 .1 .5 .1-.9 .1 2.9 .1-1.9 .1 1.6 .2-1.4v1.3l.1-1.5 .2 1.8v-1.4v1.3l.1-1.4v.8l.1-.2" fill="none" stroke="#000" stroke-width=".74"/>
<path d="M22.9 38.3v53.2M35.4 38.3h68.7M104.1 38.3v46.2M111.8 38.3v53.2M124.3 38.3h68.7M193 38.3v46.2M22.9 91.5h6.3M97.8 91.5h6.3M111.8 91.5h6.3M186.7 91.5h6.3" fill="none" stroke="#fefefe" stroke-width=".2" stroke-dasharray=".4 .1" stroke-linecap="butt"/>
<path d="M19 22h177.8v.5h-177.8z" fill="#000"/>
<g fill="#231f20">
<path d="M172.5 7.6l-.1 .5 .4-.2h.6v.1v2.1l-.2 .4h.9l-.2-.4v-2.1l.1-.1h.5l.5 .2-.2-.5zM174.5 8.3l.2 .3v1.5l-.2 .4h1.8l.2-.6a1.04 1.04 0 0 1-1.3 .2v-.7h.6l.3 .2v-.6l-.3 .2h-.6v-.6l.8-.1 .4 .3-.2-.5zM176.5 8.3l.9 1.1-.9 1.1h.8l-.2-.2 .4-.7 .5 .7-.2 .2h1.5l-.2-.2 .2-.4h.9l.1 .4-.2 .2h1l-.3-.3-.7-1.9h-.5l-.9 2-.8-1 .9-1h-.8l.1 .3-.4 .5-.3-.6 .1-.2zM179.7 8.6l.4 1h-.7zM181.3 8.4a.63 .63 0 0 0-.2 .7 .63 .63 0 0 0 .6 .4l.6 .2 .1 .2a.75 .75 0 0 1-.7 .4 .75 .75 0 0 1-.6-.5l.1 .7 .1-.1a1.11 1.11 0 0 0 1.5-.6 1.13 1.13 0 0 0-1.2-.8l-.1-.4a1.04 1.04 0 0 1 1.2 .2l-.2-.5-.2 .1-.4-.2zM173.2 10.9l.2 .4v2.2l-.2 .4h1l-.3-.4v-2.2l.3-.4zM174.3 11.6l.3 .4v1.5l-.3 .4h.8l-.2-.4v-1.3l1.5 1.7v-1.9l.2-.4h-.7l.2 .4v.9l-1.1-1.3zM177 11.8a.62 .62 0 0 0-.2 .7 .62 .62 0 0 0 .6 .4l.6 .1 .1 .3a.76 .76 0 0 1-.7 .3 .76 .76 0 0 1-.7-.4l.2 .7 .1-.1a1.11 1.11 0 0 0 1.5-.6 1.13 1.13 0 0 0-1.2-.8l-.1-.4a1.04 1.04 0 0 1 1.2 .2l-.2-.6-.2 .1-.5-.1zM178.7 11.6l-.2 .6a.61 .61 0 0 1 .8-.3v1.6l-.2 .4h.9l-.2-.4v-1.6a.63 .63 0 0 1 .7 .3l-.1-.6zM180.6 11.6l.3 .4v1.5l-.3 .4h1l-.2-.2-.1-.8 .6 .2a.76 .76 0 0 0 1.2 .7l-1-1a.58 .58 0 0 0 .6-.5 .58 .58 0 0 0-.5-.6zM181.4 11.9h.1a.45 .45 0 0 1 .5 .1 .45 .45 0 0 1 .1 .5l-.8 .2zM182.9 11.6l.2 .2a2.17 2.17 0 0 0 .3 1.9 .99 .99 0 0 0 1.6-.6v-1.1l.2-.4h-.7l.2 .2a1.92 1.92 0 0 1-.2 1.8 .6 .6 0 0 1-.9-.5v-1.1l.2-.4zM185.4 11.6l.2 .4v1.5l-.2 .4h.7l-.2-.4v-1.4l.8 1.8 .8-1.8v1.4l-.2 .4h.9l-.2-.4v-1.5l.2-.4h-.8l-.6 1.5-.6-1.5zM188.4 11.6l.2 .4v1.5l-.2 .4h1.8l.1-.6a1.04 1.04 0 0 1-1.2 .1v-.6h.5l.4 .2v-.6l-.4 .2h-.5v-.7h.8l.3 .3-.1-.6zM190.5 11.6l.2 .4v1.5l-.2 .4h.7l-.2-.4v-1.3l1.5 1.7v-1.9l.2-.4h-.7l.2 .4v.9l-1.1-1.3zM192.9 11.6l-.1 .6a.61 .61 0 0 1 .7-.3l.1 1.6-.3 .4h1l-.3-.4 .1-1.6a.63 .63 0 0 1 .7 .3l-.1-.6zM195.2 11.8a.62 .62 0 0 0-.2 .7 .62 .62 0 0 0 .6 .4l.6 .1 .1 .3a.76 .76 0 0 1-.7 .3 .76 .76 0 0 1-.6-.4l.1 .7 .1-.1a1.11 1.11 0 0 0 1.6-.6 1.13 1.13 0 0 0-1.3-.8l-.1-.4a1.04 1.04 0 0 1 1.2 .2l-.1-.6-.2 .1-.5-.1z"/>
<path d="M166.2 6.3v2.6h-1.9v.4l.8 .9a.91 .91 0 0 0 1 .8 .56 .56 0 0 1 .5-.3 .56 .56 0 0 1 .5 .3l.4 .8a1.53 1.53 0 0 0 1.9 1.2 1.54 1.54 0 0 1 1-2.1l.9-.3v-1.4a1.52 1.52 0 0 1-.4-1.6h-1.3l-.2 .8h.5l-.2 .8h-.5l-.1 1v.2l.4 .1-.2 .8a1.93 1.93 0 0 1-1.6-.3l.3-1.8h-.5l.2-.8h.4l.2-.8h-.4v-1.3zM168.6 7.6l-.6 2.9h.7l.6-2.9zM168.8 6.6l-.1 .7h.6l.2-.7z"/>
</g>
<text font-size="3.9" x="19" y="29.3">Typical Characteristics (continued)</text>
<text font-size="3.5" x="19" y="17.3">ADS7043</text>
<g font-size="3.2">
<text x="19" y="36">At T</text>
<text x="27.3" y="36">= 25°C, AVDD = 3 V, DVDD = 1.8 V, and f</text>
<text x="97" y="36">= 1 MSPS, unless otherwise noted.</text>
</g>
<g font-size="2.8">
<text x="29.6" y="94.8">AVDD = 1.8 V</text>
<text x="118.5" y="94.8">AVDD = 1.8 V</text>
<text x="51.9" y="101.1">Figure 20. Typical DNL</text>
<text x="141.4" y="101.1">Figure 21. Typical INL</text>
<text x="40.3" y="166.4">Figure 22. DNL vs Free-Air-Temperature</text>
<text x="125.9" y="166.4">Figure 23. DNL vs Reference Voltage (AVDD)</text>
<text x="41" y="231.7">Figure 24. INL vs Free-Air-Temperature</text>
<text x="126.6" y="231.7">Figure 25. INL vs Reference Voltage (AVDD)</text>
<text x="19" y="263.6">12</text>
<text x="88.1" y="268.9">Product Folder Links: ADS7043</text>
</g>
<text font-size="2.8" fill="#0000c8" x="29.6" y="263.6">Submit Documentation Feedback</text>
<g font-size="2.5">
<text x="19" y="21.4">SBAS681D –NOVEMBER 2014–REVISED DECEMBER 2015</text>
<text x="181.8" y="21.4">www.ti.com</text>
<text x="134.2" y="263.6">Copyright © 2014–2015, Texas Instruments Incorporated</text>
</g>
<g font-size="2.4">
<text x="33.2" y="40.2">2</text>
<text x="121.2" y="40.2">2</text>
<text x="31.2" y="47.5">1.5</text>
<text x="119.1" y="45.7">1.5</text>
<text x="121.2" y="51.2">1</text>
<text x="33.2" y="54.8">1</text>
<text x="119.1" y="56.7">0.5</text>
<text x="31.2" y="62.2">0.5</text>
<text x="121.2" y="62.2">0</text>
<text x="33.2" y="69.5">0</text>
<text x="118.3" y="67.7">-0.5</text>
<text x="28.8" y="77.4" transform="rotate(-90 28.8 77.4)">Differential Nonlinearity (LSB)</text>
<text x="30.4" y="76.8">-0.5</text>
<text x="116.8" y="75.6" transform="rotate(-90 116.8 75.6)">Integral Nonlinearity (LSB)</text>
<text x="120.4" y="73.2">-1</text>
<text x="118.3" y="78.7">-1.5</text>
<text x="32.4" y="84.2">-1</text>
<text x="36" y="87">0</text>
<text x="42.7" y="87">512</text>
<text x="50.1" y="87">1024</text>
<text x="58.2" y="87">1536</text>
<text x="66.2" y="87">2048</text>
<text x="74.3" y="87">2560</text>
<text x="82.4" y="87">3072</text>
<text x="90.4" y="87">3584</text>
<text x="98.5" y="87">4096</text>
<text x="120.4" y="84.2">-2</text>
<text x="123.9" y="87">0</text>
<text x="130.6" y="87">512</text>
<text x="138" y="87">1024</text>
<text x="146.1" y="87">1536</text>
<text x="154.2" y="87">2048</text>
<text x="162.2" y="87">2560</text>
<text x="170.3" y="87">3072</text>
<text x="178.4" y="87">3584</text>
<text x="186.4" y="87">4096</text>
<text x="66" y="90.9">Code</text>
<text x="153.6" y="90.2">Code</text>
<text x="33.2" y="105.5">1</text>
<text x="122.1" y="105.5">1</text>
<text x="31.2" y="116.5">0.5</text>
<text x="78" y="117.9">Maximum</text>
<text x="120.1" y="116.5">0.5</text>
<text x="166.9" y="116.3">Maximum</text>
<text x="33.2" y="127.5">0</text>
<text x="122.1" y="127.5">0</text>
<text x="28.8" y="142.7" transform="rotate(-90 28.8 142.7)">Differential Nonlinearity (LSB)</text>
<text x="30.4" y="138.5">-0.5</text>
<text x="76.2" y="138.1">Minimum</text>
<text x="117.7" y="142.7" transform="rotate(-90 117.7 142.7)">Differential Nonlinearity (LSB)</text>
<text x="119.3" y="138.5">-0.5</text>
<text x="166.9" y="138.7">Minimum</text>
<text x="32.4" y="149.5">-1</text>
<text x="121.3" y="149.5">-1</text>
<text x="34.6" y="152.4">±40</text>
<text x="48.2" y="152.4">±7</text>
<text x="61.1" y="152.4">26</text>
<text x="74" y="152.4">59</text>
<text x="86.9" y="152.4">92</text>
<text x="99.2" y="152.4">125</text>
<text x="123.9" y="152.4">1.8</text>
<text x="134.6" y="152.4">2.1</text>
<text x="145.4" y="152.4">2.4</text>
<text x="156.1" y="152.4">2.7</text>
<text x="167.9" y="152.4">3</text>
<text x="177.6" y="152.4">3.3</text>
<text x="188.4" y="152.4">3.6</text>
<text x="54.7" y="156.2">Free-Air Temperature ( C)</text>
<text x="145.8" y="156.2">Reference Voltage (V)</text>
<text x="33.2" y="170.8">1</text>
<text x="122.1" y="170.8">1</text>
<text x="160.9" y="179.7">Maximum</text>
<text x="31.2" y="181.8">0.5</text>
<text x="75.7" y="181.1">Maximum</text>
<text x="120.1" y="181.8">0.5</text>
<text x="33.2" y="192.8">0</text>
<text x="122.1" y="192.8">0</text>
<text x="30.4" y="203.8">-0.5</text>
<text x="75.5" y="204">Minimum</text>
<text x="119.3" y="203.8">-0.5</text>
<text x="28.8" y="206.3" transform="rotate(-90 28.8 206.3)">Integral Nonlinearity (LSB)</text>
<text x="117.7" y="206.3" transform="rotate(-90 117.7 206.3)">Integral Nonlinearity (LSB)</text>
<text x="153.6" y="204.7">Minimum</text>
<text x="32.4" y="214.8">-1</text>
<text x="121.3" y="214.8">-1</text>
<text x="34.6" y="217.7">±40</text>
<text x="48.2" y="217.7">±7</text>
<text x="54.7" y="221.5">Free-Air Temperature ( C)</text>
<text x="61.1" y="217.7">26</text>
<text x="74" y="217.7">59</text>
<text x="86.9" y="217.7">92</text>
<text x="99.2" y="217.7">125</text>
<text x="123.9" y="217.7">1.8</text>
<text x="134.6" y="217.7">2.1</text>
<text x="145.4" y="217.7">2.4</text>
<text x="145.8" y="221.5">Reference Voltage (V)</text>
<text x="156.1" y="217.7">2.7</text>
<text x="167.9" y="217.7">3</text>
<text x="177.6" y="217.7">3.3</text>
<text x="188.4" y="217.7">3.6</text>
</g>
<g font-size="2.1">
<text x="24.9" y="36.6">A</text>
<text x="87.5" y="36.6">SAMPLE</text>
</g>
<g font-size="1.6">
<text x="79.6" y="155.5">o</text>
<text x="79.6" y="220.8">o</text>
</g>
<g font-size="1.4">
<text x="99.9" y="90.8">C019</text>
<text x="188.8" y="90.7">C020</text>
<text x="99.9" y="156.4">C021</text>
<text x="188.8" y="156.3">C022</text>
<text x="99.9" y="221.6">C023</text>
<text x="188.8" y="221.5">C024</text>
</g>
</svg>
